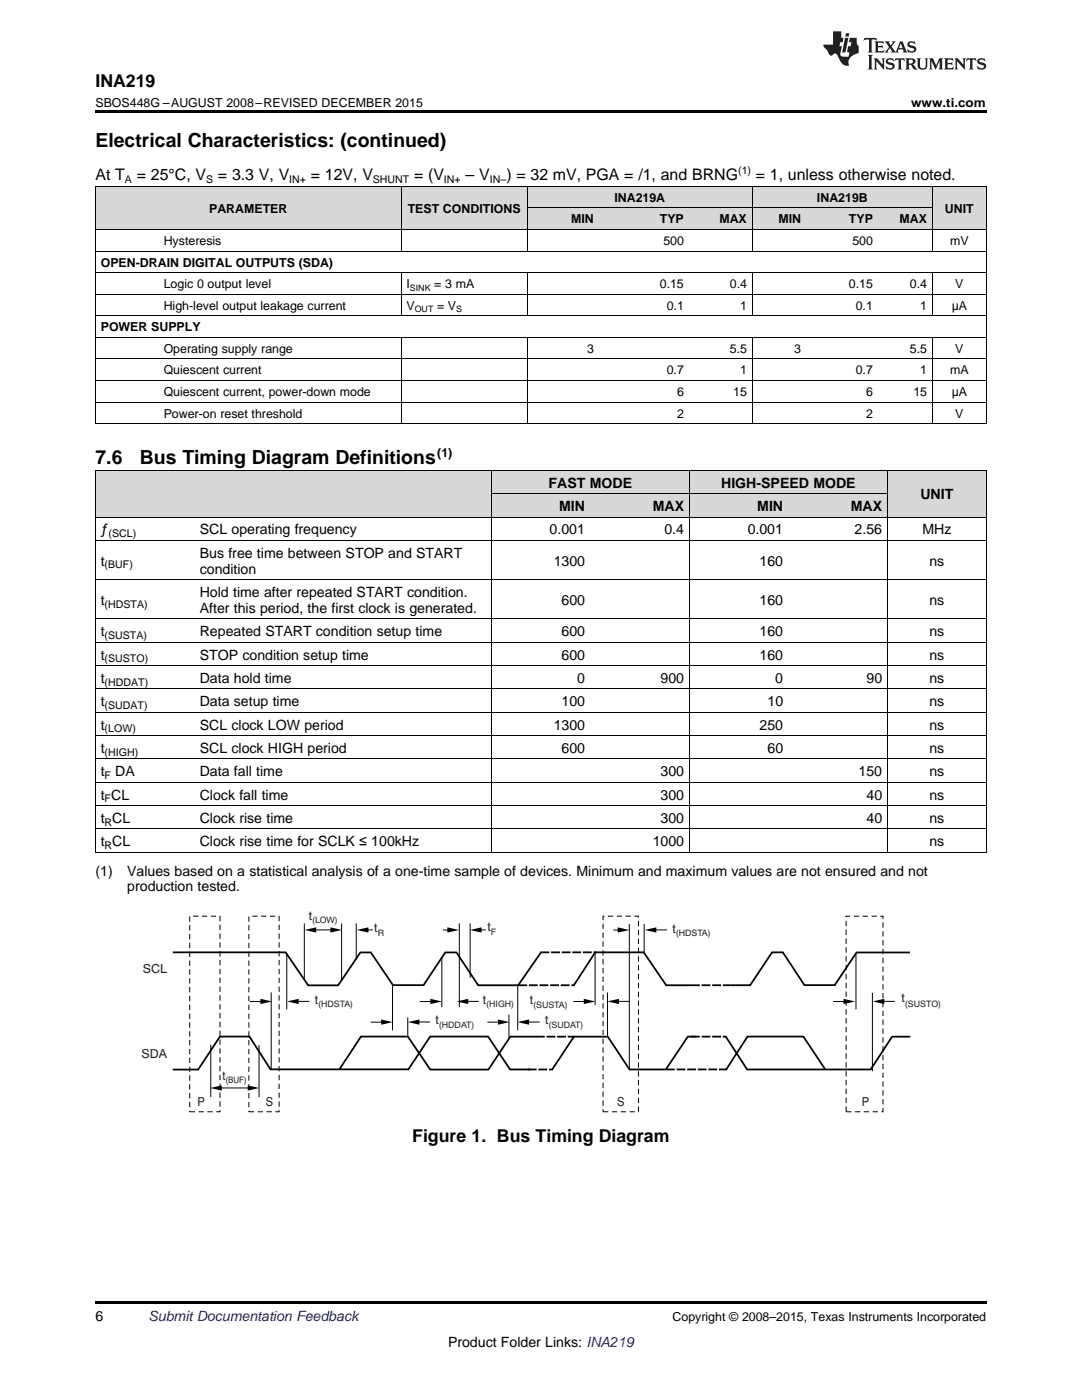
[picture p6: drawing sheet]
<svg xmlns="http://www.w3.org/2000/svg" width="216mm" height="279mm" viewBox="0 0 216 279" stroke-linecap="round" stroke-linejoin="round" font-family="sans-serif">
<g fill="#d8d8d8">
<path d="M19 93.9h19.8v9.4h-19.8z"/>
<path d="M38.8 93.9h59.3v9.4h-59.3z"/>
<path d="M98.1 98.6h19.7v4.7h-19.7z"/>
<path d="M117.8 98.6h19.8v4.7h-19.8z"/>
<path d="M137.6 98.6h19.7v4.7h-19.7z"/>
<path d="M157.3 98.6h19.8v4.7h-19.8z"/>
<path d="M177.1 93.9h19.7v9.4h-19.7z"/>
<path d="M98.1 93.9h19.7v4.7h-19.7z"/>
<path d="M117.8 93.9h19.8v4.7h-19.8z"/>
<path d="M137.6 93.9h19.7v4.7h-19.7z"/>
<path d="M157.3 93.9h19.8v4.7h-19.8z"/>
<path d="M19 37.3h12.6v8.6h-12.6z"/>
<path d="M31.6 37.3h10.8v8.6h-10.8z"/>
<path d="M42.4 37.3h5.4v8.6h-5.4z"/>
<path d="M47.8 37.3h32.3v8.6h-32.3z"/>
<path d="M80.1 37.3h25.1v8.6h-25.1z"/>
<path d="M105.2 41.6h14.4v4.3h-14.4z"/>
<path d="M119.6 41.6h17.9v4.3h-17.9z"/>
<path d="M137.5 41.6h12.6v4.3h-12.6z"/>
<path d="M150.1 41.6h10.8v4.3h-10.8z"/>
<path d="M160.9 41.6h14.4v4.3h-14.4z"/>
<path d="M175.3 41.6h10.8v4.3h-10.8z"/>
<path d="M186.1 37.3h10.7v8.6h-10.7z"/>
<path d="M105.2 37.3h14.4v4.3h-14.4z"/>
<path d="M119.6 37.3h17.9v4.3h-17.9z"/>
<path d="M137.5 37.3h12.6v4.3h-12.6z"/>
<path d="M150.1 37.3h10.8v4.3h-10.8z"/>
<path d="M160.9 37.3h14.4v4.3h-14.4z"/>
<path d="M175.3 37.3h10.8v4.3h-10.8z"/>
</g>
<path d="M19 259.7h177.8v.5h-177.8z" fill="#000"/>
<path d="M108 190l-4.6 6.6h-8l-4.3-6.5h-2.3l-4.3 6.5h-6.1l-4.4-6.5h-2.1l-4.4 6.5h-6l-4.5-6.5h-22.5M137.9 196.6h-5l-4.4-6.5h-9.7l-4.3 6.6M181.6 190.1h-10.7l-4.3 6.5h-6.1l-4.3-6.5h-2.1l-4.4 6.5h-4M105.8 213.4h-4l-4.4-6.5h-11.6l-4.3 6.5h-27.5l-4.2-6.5h-5.9l-4.4 6.6h-5M107 206.9h-5.2l-4.3 6.6h-11.6l-4.5-6.6h-9.4l-4.3 6.6M138.8 206.9h-1.6l-4.3 6.5h-7.3l-4.3-6.5h-6.8l-4.4 6.6M144.8 206.8l4.3 6.6h24.6l4.3-6.5h3.6M164.7 213.4l-4.4-6.5h-11.1l-4.3 6.6" fill="none" stroke="#010202" stroke-width=".35"/>
<path d="M103.4 196.6h11.2M107.8 190.1h11.2M137.9 196.6h7.9M105.3 213.4h4.9M106.9 206.9h7.7M132.9 213.4h12.1M137.9 206.9h7" fill="none" stroke="#010202" stroke-width=".35" stroke-dasharray="1.8 .4" stroke-linecap="butt"/>
<path d="M37.9 182.8h6v39.1h-6zM49.7 182.8h6v39.1h-6zM120.3 182.8h7.1v39.1h-7.1zM168.8 182.8h7.4v39.1h-7.4z" fill="none" stroke="#010202" stroke-width=".2" stroke-dasharray="1.1 .7" stroke-linecap="butt"/>
<g fill="none" stroke="#010202" stroke-width=".2">
<path d="M54.1 198.1v15.3M57.2 190.3v11.2M60.7 184.3v11.3M68.2 184.3v11.3M71.1 184.3v7.2M78.3 196.6v9M88.2 191v10M91.7 184.3v16.7M93.8 184.3v10.8M103.3 196.6v9M118.7 190.1v10.5M121.2 198.1v8.7"/>
<path d="M125.6 184.4v28.9M128.5 184.4v5.7M170.8 190.2v11.2M174.1 198.1v15.7M42.1 208.5v10.5M51.7 208.6v10.4M81.4 203.1v3.8M101.6 202.5v4.7"/>
</g>
<path d="M60.8 185.6l2.3-.5v1z" fill="#010202"/>
<path d="M62.2 185.6h4.6" fill="none" stroke="#010202" stroke-width=".2"/>
<g fill="#010202">
<path d="M65.9 185.1l2.3 .5-2.3 .5z"/>
<path d="M41.9 217.1l2.4-.5v1.1z"/>
</g>
<path d="M43.4 217.1h6.9" fill="none" stroke="#010202" stroke-width=".2"/>
<g fill="#010202">
<path d="M49.4 216.6l2.3 .5-2.3 .6z"/>
<path d="M71.2 185.6l2.3-.5v1z"/>
</g>
<path d="M72.6 185.6h1.8" fill="none" stroke="#010202" stroke-width=".2"/>
<path d="M93.8 185.6l2.3-.5v1z" fill="#010202"/>
<path d="M95.2 185.6h1.7" fill="none" stroke="#010202" stroke-width=".2"/>
<path d="M89.3 185.1l2.3 .5-2.3 .5z" fill="#010202"/>
<path d="M88.4 185.6h1.8" fill="none" stroke="#010202" stroke-width=".2"/>
<path d="M123.3 185.1l2.3 .5-2.3 .5z" fill="#010202"/>
<path d="M122.4 185.6h1.7" fill="none" stroke="#010202" stroke-width=".2"/>
<path d="M128.6 185.6l2.4-.5v1z" fill="#010202"/>
<path d="M130.1 185.6h3" fill="none" stroke="#010202" stroke-width=".2"/>
<path d="M174.1 199.9l2.4-.6v1.1z" fill="#010202"/>
<path d="M175.6 199.8h3" fill="none" stroke="#010202" stroke-width=".2"/>
<path d="M168.3 199.3l2.3 .6-2.3 .5z" fill="#010202"/>
<path d="M166.2 199.9h3" fill="none" stroke="#010202" stroke-width=".2"/>
<path d="M121.2 199.9l2.3-.6v1.1z" fill="#010202"/>
<path d="M122.6 199.8h3" fill="none" stroke="#010202" stroke-width=".2"/>
<path d="M116.5 199.3l2.3 .6-2.3 .5z" fill="#010202"/>
<path d="M114.4 199.9h3" fill="none" stroke="#010202" stroke-width=".2"/>
<path d="M91.1 199.9l2.3-.6v1.1z" fill="#010202"/>
<path d="M92.6 199.8h2.9" fill="none" stroke="#010202" stroke-width=".2"/>
<path d="M85.9 199.3l2.3 .6-2.3 .5z" fill="#010202"/>
<path d="M83.8 199.9h3" fill="none" stroke="#010202" stroke-width=".2"/>
<path d="M57.3 199.9l2.3-.6v1.1z" fill="#010202"/>
<path d="M58.7 199.8h3" fill="none" stroke="#010202" stroke-width=".2"/>
<path d="M52 199.3l2.3 .6-2.3 .5z" fill="#010202"/>
<path d="M49.9 199.9h3" fill="none" stroke="#010202" stroke-width=".2"/>
<path d="M81.4 204l2.3-.5v1z" fill="#010202"/>
<path d="M82.8 204h3" fill="none" stroke="#010202" stroke-width=".2"/>
<path d="M76.1 203.5l2.3 .5-2.3 .5z" fill="#010202"/>
<path d="M74 204h2.9" fill="none" stroke="#010202" stroke-width=".2"/>
<path d="M103.2 204l2.4-.5v1z" fill="#010202"/>
<path d="M104.7 204h3" fill="none" stroke="#010202" stroke-width=".2"/>
<path d="M99.4 203.5l2.3 .5-2.3 .5z" fill="#010202"/>
<path d="M97.3 204h2.9" fill="none" stroke="#010202" stroke-width=".2"/>
<g fill="none" stroke="#000" stroke-width=".2">
<path d="M19 37.2h177.8M19.1 37.2v47.4M80 37.2v13M105.2 37.2v13M150.1 37.2v13M186 37.2v13M196.8 37.2v47.4M19 58.7h177.8M19 54.4h177.8M19 50.1h177.8M19 45.8h177.8M80 54.4v8.7"/>
<path d="M105.2 54.4v8.7M105.2 41.5h80.9M150.1 54.4v8.7M186 54.4v8.7M19 75.9h177.8M19 71.6h177.8M19 67.3h177.8M19 63h177.8M80 67.3v17.3M105.2 67.3v17.3M150.1 67.3v17.3M186 67.3v17.3"/>
<path d="M19 93.9h177.8M19 84.5h177.8M19 80.2h177.8M19.1 93.9v76.2M98 93.9v76.2M98.1 98.5h79M137.5 93.9v76.2M177 93.9v76.2M196.8 93.9v76.2M19 115.7h177.8M19 107.9h177.8M19 103.2h177.8"/>
<path d="M19 137.5h177.8M19 132.8h177.8M19 128.2h177.8M19 123.5h177.8M19 156.1h177.8M19 151.5h177.8M19 146.8h177.8M19 142.2h177.8M19 170.1h177.8M19 165.4h177.8M19 160.8h177.8"/>
</g>
<g fill="#000">
<path d="M19 22h177.8v.5h-177.8zM19 84.6h.2zM42.3 84.6h.1zM47.7 84.6h.1zM80 84.6h.1zM105.1 84.6h.1zM119.5 84.6h.1zM137.4 84.6h.1zM150 84.6h.1zM160.8 84.6h.1zM175.2 84.6h.1zM185.9 84.6h.2z"/>
<path d="M196.7 84.6h.1zM19 170.1h.2zM98 170.1h.1zM117.7 170.1h.1zM137.5 170.1h.1zM157.2 170.1h.1zM177 170.1h.1zM196.7 170.1h.1z"/>
</g>
<g fill="#231f20">
<path d="M172.5 7.6l-.1 .5 .4-.2h.6v.1v2.1l-.2 .4h.9l-.2-.4v-2.1l.1-.1h.5l.5 .2-.2-.5zM174.5 8.3l.2 .3v1.5l-.2 .4h1.8l.2-.6a1.04 1.04 0 0 1-1.3 .2v-.7h.6l.3 .2v-.6l-.3 .2h-.6v-.6l.8-.1 .4 .3-.2-.5zM176.5 8.3l.9 1.1-.9 1.1h.8l-.2-.2 .4-.7 .5 .7-.2 .2h1.5l-.2-.2 .2-.4h.9l.1 .4-.2 .2h1l-.3-.3-.7-1.9h-.5l-.9 2-.8-1 .9-1h-.8l.1 .3-.4 .5-.3-.6 .1-.2zM179.7 8.6l.4 1h-.7zM181.3 8.4a.63 .63 0 0 0-.2 .7 .63 .63 0 0 0 .6 .4l.6 .2 .1 .2a.75 .75 0 0 1-.7 .4 .75 .75 0 0 1-.6-.5l.1 .7 .1-.1a1.11 1.11 0 0 0 1.5-.6 1.13 1.13 0 0 0-1.2-.8l-.1-.4a1.04 1.04 0 0 1 1.2 .2l-.2-.5-.2 .1-.4-.2zM173.2 10.9l.2 .4v2.2l-.2 .4h1l-.3-.4v-2.2l.3-.4zM174.3 11.6l.3 .4v1.5l-.3 .4h.8l-.2-.4v-1.3l1.5 1.7v-1.9l.2-.4h-.7l.2 .4v.9l-1.1-1.3zM177 11.8a.62 .62 0 0 0-.2 .7 .62 .62 0 0 0 .6 .4l.6 .1 .1 .3a.76 .76 0 0 1-.7 .3 .76 .76 0 0 1-.7-.4l.2 .7 .1-.1a1.11 1.11 0 0 0 1.5-.6 1.13 1.13 0 0 0-1.2-.8l-.1-.4a1.04 1.04 0 0 1 1.2 .2l-.2-.6-.2 .1-.5-.1zM178.7 11.6l-.2 .6a.61 .61 0 0 1 .8-.3v1.6l-.2 .4h.9l-.2-.4v-1.6a.63 .63 0 0 1 .7 .3l-.1-.6zM180.6 11.6l.3 .4v1.5l-.3 .4h1l-.2-.2-.1-.8 .6 .2a.76 .76 0 0 0 1.2 .7l-1-1a.58 .58 0 0 0 .6-.5 .58 .58 0 0 0-.5-.6zM181.4 11.9h.1a.45 .45 0 0 1 .5 .1 .45 .45 0 0 1 .1 .5l-.8 .2zM182.9 11.6l.2 .2a2.17 2.17 0 0 0 .3 1.9 .99 .99 0 0 0 1.6-.6v-1.1l.2-.4h-.7l.2 .2a1.92 1.92 0 0 1-.2 1.8 .6 .6 0 0 1-.9-.5v-1.1l.2-.4zM185.4 11.6l.2 .4v1.5l-.2 .4h.7l-.2-.4v-1.4l.8 1.8 .8-1.8v1.4l-.2 .4h.9l-.2-.4v-1.5l.2-.4h-.8l-.6 1.5-.6-1.5zM188.4 11.6l.2 .4v1.5l-.2 .4h1.8l.1-.6a1.04 1.04 0 0 1-1.2 .1v-.6h.5l.4 .2v-.6l-.4 .2h-.5v-.7h.8l.3 .3-.1-.6zM190.5 11.6l.2 .4v1.5l-.2 .4h.7l-.2-.4v-1.3l1.5 1.7v-1.9l.2-.4h-.7l.2 .4v.9l-1.1-1.3zM192.9 11.6l-.1 .6a.61 .61 0 0 1 .7-.3l.1 1.6-.3 .4h1l-.3-.4 .1-1.6a.63 .63 0 0 1 .7 .3l-.1-.6zM195.2 11.8a.62 .62 0 0 0-.2 .7 .62 .62 0 0 0 .6 .4l.6 .1 .1 .3a.76 .76 0 0 1-.7 .3 .76 .76 0 0 1-.6-.4l.1 .7 .1-.1a1.11 1.11 0 0 0 1.6-.6 1.13 1.13 0 0 0-1.3-.8l-.1-.4a1.04 1.04 0 0 1 1.2 .2l-.1-.6-.2 .1-.5-.1z"/>
<path d="M166.2 6.3v2.6h-1.9v.4l.8 .9a.91 .91 0 0 0 1 .8 .56 .56 0 0 1 .5-.3 .56 .56 0 0 1 .5 .3l.4 .8a1.53 1.53 0 0 0 1.9 1.2 1.54 1.54 0 0 1 1-2.1l.9-.3v-1.4a1.52 1.52 0 0 1-.4-1.6h-1.3l-.2 .8h.5l-.2 .8h-.5l-.1 1v.2l.4 .1-.2 .8a1.93 1.93 0 0 1-1.6-.3l.3-1.8h-.5l.2-.8h.4l.2-.8h-.4v-1.3zM168.6 7.6l-.6 2.9h.7l.6-2.9zM168.8 6.6l-.1 .7h.6l.2-.7z"/>
</g>
<g font-size="3.9">
<text x="19" y="29.3">Electrical Characteristics: (continued)</text>
<text x="19" y="92.7">7.6</text>
<text x="27.9" y="92.7">Bus Timing Diagram Definitions</text>
</g>
<g font-size="3.5">
<text x="19" y="17.3">INA219</text>
<text x="82.3" y="227.8">Figure 1. Bus Timing Diagram</text>
</g>
<g font-size="3.2">
<text x="19" y="36">At T</text>
<text x="27.3" y="36">= 25°C, V</text>
<text x="43.5" y="36">= 3.3 V, V</text>
<text x="62" y="36">= 12V, V</text>
<text x="82.6" y="36">= (V</text>
<text x="92.9" y="36">– V</text>
<text x="101" y="36">) = 32 mV, PGA = /1, and BRNG</text>
<text x="150.8" y="36">= 1, unless otherwise noted.</text>
</g>
<g font-size="2.8">
<text x="109.5" y="97.3">FAST MODE</text>
<text x="111.6" y="102">MIN</text>
<text x="130.2" y="102">MAX</text>
<text x="143.9" y="97.3">HIGH-SPEED MODE</text>
<text x="151.1" y="102">MIN</text>
<text x="169.8" y="102">MAX</text>
<text x="183.7" y="99.7">UNIT</text>
<text x="20.1" y="106.6">ƒ</text>
<text x="39.9" y="106.6">SCL operating frequency</text>
<text x="109.7" y="106.6">0.001</text>
<text x="132.6" y="106.6">0.4</text>
<text x="149.2" y="106.6">0.001</text>
<text x="170.5" y="106.6">2.56</text>
<text x="184" y="106.6">MHz</text>
<text x="20.1" y="112.9">t</text>
<text x="39.9" y="111.3">Bus free time between STOP and START</text>
<text x="110.5" y="112.9">1300</text>
<text x="151.6" y="112.9">160</text>
<text x="185.5" y="112.9">ns</text>
<text x="39.9" y="114.5">condition</text>
<text x="39.9" y="119.1">Hold time after repeated START condition.</text>
<text x="20.1" y="120.7">t</text>
<text x="39.9" y="122.3">After this period, the first clock is generated.</text>
<text x="112" y="120.7">600</text>
<text x="151.6" y="120.7">160</text>
<text x="185.5" y="120.7">ns</text>
<text x="20.1" y="127">t</text>
<text x="20.1" y="131.6">t</text>
<text x="39.9" y="127">Repeated START condition setup time</text>
<text x="39.9" y="131.6">STOP condition setup time</text>
<text x="112" y="127">600</text>
<text x="112" y="131.6">600</text>
<text x="151.6" y="127">160</text>
<text x="151.6" y="131.6">160</text>
<text x="185.5" y="127">ns</text>
<text x="185.5" y="131.6">ns</text>
<text x="20.1" y="136.3">t</text>
<text x="39.9" y="136.3">Data hold time</text>
<text x="115.2" y="136.3">0</text>
<text x="131.8" y="136.3">900</text>
<text x="154.7" y="136.3">0</text>
<text x="172.9" y="136.3">90</text>
<text x="185.5" y="136.3">ns</text>
<text x="20.1" y="140.9">t</text>
<text x="39.9" y="140.9">Data setup time</text>
<text x="112" y="140.9">100</text>
<text x="153.1" y="140.9">10</text>
<text x="185.5" y="140.9">ns</text>
<text x="20.1" y="145.6">t</text>
<text x="39.9" y="145.6">SCL clock LOW period</text>
<text x="110.5" y="145.6">1300</text>
<text x="151.6" y="145.6">250</text>
<text x="185.5" y="145.6">ns</text>
<text x="20.1" y="150.2">t</text>
<text x="20.1" y="154.9">t</text>
<text x="23" y="154.9">DA</text>
<text x="39.9" y="150.2">SCL clock HIGH period</text>
<text x="39.9" y="154.9">Data fall time</text>
<text x="112" y="150.2">600</text>
<text x="131.8" y="154.9">300</text>
<text x="153.1" y="150.2">60</text>
<text x="171.3" y="154.9">150</text>
<text x="185.5" y="150.2">ns</text>
<text x="185.5" y="154.9">ns</text>
<text x="20.1" y="159.6">t CL</text>
<text x="39.9" y="159.6">Clock fall time</text>
<text x="131.8" y="159.6">300</text>
<text x="172.9" y="159.6">40</text>
<text x="185.5" y="159.6">ns</text>
<text x="20.1" y="164.2">t CL</text>
<text x="39.9" y="164.2">Clock rise time</text>
<text x="131.8" y="164.2">300</text>
<text x="172.9" y="164.2">40</text>
<text x="185.5" y="164.2">ns</text>
<text x="20.1" y="168.9">t CL</text>
<text x="39.9" y="168.9">Clock rise time for SCLK ≤ 100kHz</text>
<text x="130.2" y="168.9">1000</text>
<text x="185.5" y="168.9">ns</text>
<text x="19" y="174.7">(1)</text>
<text x="25.4" y="174.7">Values based on a statistical analysis of a one-time sample of devices. Minimum and maximum values are not ensured and not</text>
<text x="25.4" y="177.9">production tested.</text>
<text x="19" y="263.6">6</text>
<text x="89.4" y="268.9">Product Folder Links: INA219</text>
</g>
<text font-size="2.8" fill="#0000c8" x="29.6" y="263.6">Submit Documentation Feedback</text>
<g font-size="2.5">
<text x="19" y="21.4">SBOS448G –AUGUST 2008–REVISED DECEMBER 2015</text>
<text x="181.8" y="21.4">www.ti.com</text>
<text x="122.6" y="40.3">INA219A</text>
<text x="163" y="40.3">INA219B</text>
<text x="41.7" y="42.4">PARAMETER</text>
<text x="81.4" y="42.4">TEST CONDITIONS</text>
<text x="114" y="44.6">MIN</text>
<text x="131.7" y="44.6">TYP</text>
<text x="143.5" y="44.6">MAX</text>
<text x="155.3" y="44.6">MIN</text>
<text x="169.4" y="44.6">TYP</text>
<text x="179.5" y="44.6">MAX</text>
<text x="188.6" y="42.4">UNIT</text>
<text x="20.1" y="53.2">OPEN-DRAIN DIGITAL OUTPUTS (SDA)</text>
<text x="32.7" y="48.9">Hysteresis</text>
<text x="132.4" y="48.9">500</text>
<text x="170.1" y="48.9">500</text>
<text x="189.6" y="48.9">mV</text>
<text x="32.7" y="57.5">Logic 0 output level</text>
<text x="81.1" y="57.5">I</text>
<text x="86.6" y="57.5">= 3 mA</text>
<text x="131.7" y="57.5">0.15</text>
<text x="145.6" y="57.5">0.4</text>
<text x="169.4" y="57.5">0.15</text>
<text x="181.6" y="57.5">0.4</text>
<text x="190.6" y="57.5">V</text>
<text x="32.7" y="61.8">High-level output leakage current</text>
<text x="81.1" y="61.8">V</text>
<text x="87.2" y="61.8">= V</text>
<text x="133" y="61.8">0.1</text>
<text x="147.7" y="61.8">1</text>
<text x="170.7" y="61.8">0.1</text>
<text x="183.6" y="61.8">1</text>
<text x="189.9" y="61.8">μA</text>
<text x="20.1" y="66.1">POWER SUPPLY</text>
<text x="32.7" y="70.4">Operating supply range</text>
<text x="117.2" y="70.4">3</text>
<text x="145.6" y="70.4">5.5</text>
<text x="158.5" y="70.4">3</text>
<text x="181.6" y="70.4">5.5</text>
<text x="190.6" y="70.4">V</text>
<text x="32.7" y="74.7">Quiescent current</text>
<text x="133" y="74.7">0.7</text>
<text x="147.7" y="74.7">1</text>
<text x="170.7" y="74.7">0.7</text>
<text x="183.6" y="74.7">1</text>
<text x="189.6" y="74.7">mA</text>
<text x="32.7" y="79">Quiescent current, power-down mode</text>
<text x="32.7" y="83.3">Power-on reset threshold</text>
<text x="135.1" y="79">6</text>
<text x="135.1" y="83.3">2</text>
<text x="146.3" y="79">15</text>
<text x="172.8" y="79">6</text>
<text x="172.8" y="83.3">2</text>
<text x="182.2" y="79">15</text>
<text x="189.9" y="79">μA</text>
<text x="190.6" y="83.3">V</text>
<text x="87.2" y="91.1">(1)</text>
<text x="134.2" y="263.6">Copyright © 2008–2015, Texas Instruments Incorporated</text>
</g>
<g font-size="2.5" fill="#231f20">
<text x="61.6" y="183.6">t</text>
<text x="97.3" y="185.9">t</text>
<text x="74.7" y="186.1">t</text>
<text x="134.2" y="186.1">t</text>
<text x="28.5" y="194.2">SCL</text>
<text x="62.8" y="200.3">t</text>
<text x="96.3" y="200.4">t</text>
<text x="105.7" y="200.4">t</text>
<text x="179.9" y="199.9">t</text>
<text x="86.9" y="204.4">t</text>
<text x="28.3" y="211.1">SDA</text>
<text x="44.4" y="215.5">t</text>
<text x="39.4" y="220.7">P</text>
<text x="53" y="220.7">S</text>
<text x="123.2" y="220.7">S</text>
<text x="172" y="220.7">P</text>
</g>
<text font-size="2.4" fill="#231f20" x="108.8" y="204.5">t</text>
<g font-size="2.1">
<text x="147.3" y="34.7">(1)</text>
<text x="24.9" y="36.6">A</text>
<text x="41.1" y="36.6">S</text>
<text x="57.7" y="36.6">IN+</text>
<text x="74.4" y="36.6">SHUNT</text>
<text x="88.6" y="36.6">IN+</text>
<text x="97.7" y="36.6">IN–</text>
<text x="21.7" y="107.2">(SCL)</text>
<text x="20.9" y="113.5">(BUF)</text>
<text x="20.9" y="121.3">(HDSTA)</text>
<text x="20.9" y="127.5">(SUSTA)</text>
<text x="20.9" y="132.2">(SUSTO)</text>
<text x="20.9" y="136.8">(HDDAT)</text>
<text x="20.9" y="141.5">(SUDAT)</text>
<text x="20.9" y="146.2">(LOW)</text>
<text x="20.9" y="150.8">(HIGH)</text>
<text x="20.9" y="155.5">F</text>
<text x="20.9" y="160.1">F</text>
<text x="20.9" y="164.8">R</text>
<text x="20.9" y="169.4">R</text>
</g>
<g font-size="1.8">
<text x="81.8" y="58">SINK</text>
<text x="82.8" y="62.3">OUT</text>
<text x="91" y="62.3">S</text>
</g>
<g font-size="1.8" fill="#231f20">
<text x="62.3" y="184.3">(LOW)</text>
<text x="75.4" y="186.8">R</text>
<text x="97.9" y="186.6">F</text>
<text x="134.8" y="186.8">(HDSTA)</text>
<text x="63.5" y="201.1">(HDSTA)</text>
<text x="97" y="201.1">(HIGH)</text>
<text x="106.4" y="201.1">(SUSTA)</text>
<text x="180.6" y="201">(SUSTO)</text>
<text x="87.6" y="205.1">(HDDAT)</text>
<text x="109.5" y="205.2">(SUDAT)</text>
<text x="45" y="216.2">(BUF)</text>
</g>
</svg>
